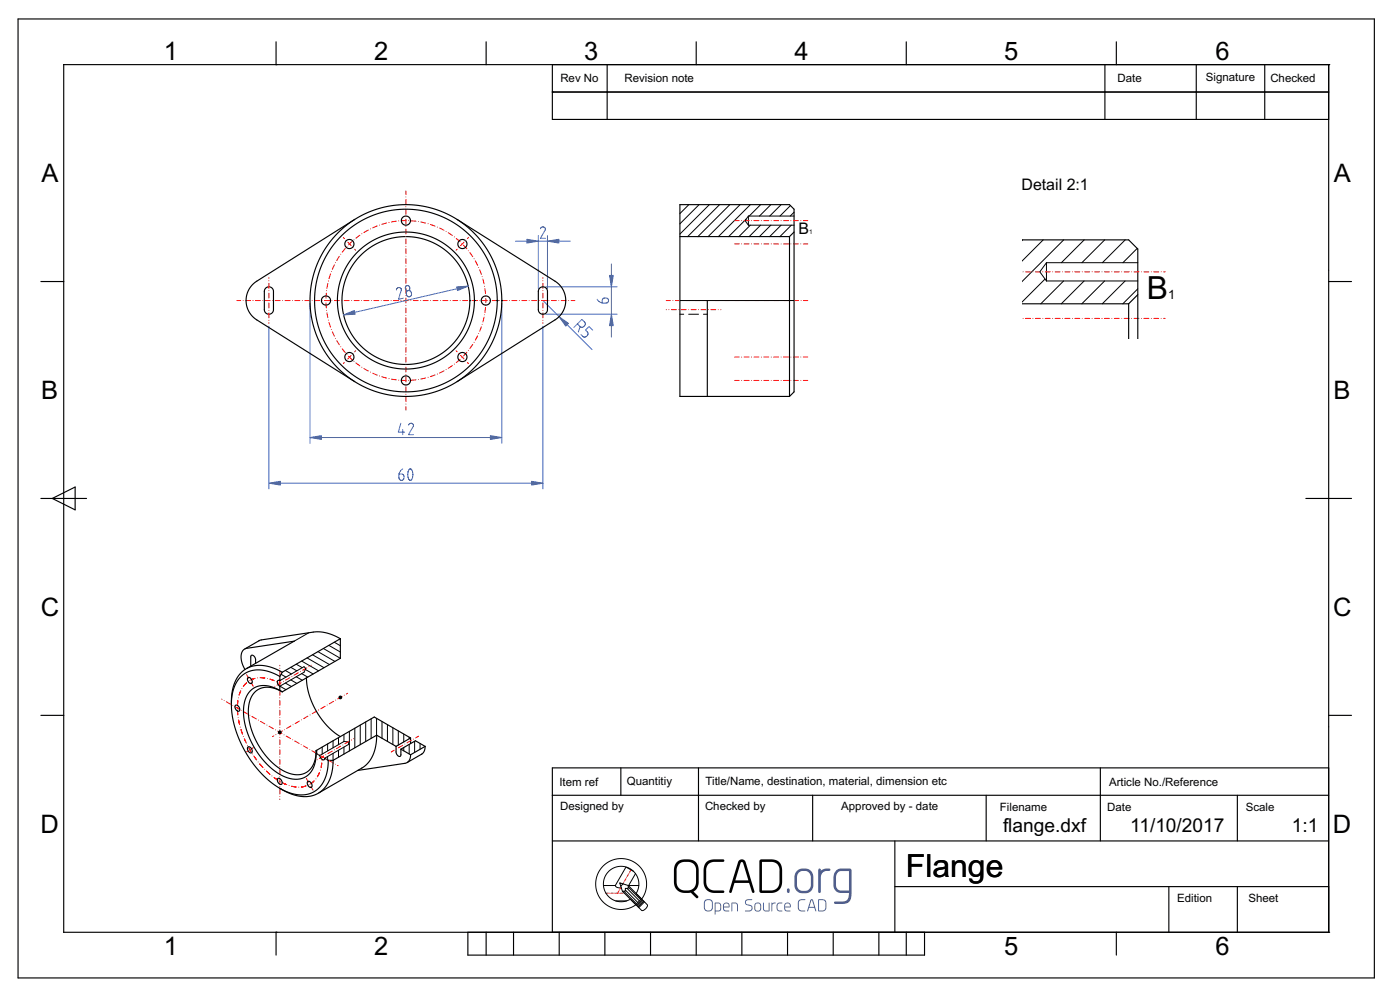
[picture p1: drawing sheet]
<svg xmlns="http://www.w3.org/2000/svg" width="420mm" height="297mm" viewBox="0 0 420 297" stroke-linecap="round" stroke-linejoin="round" font-family="sans-serif">
<g fill="none" stroke="#f00" stroke-width=".3">
<path d="M103 71.3l.3 .3M103.9 72.1h.1M104.4 72.7l1 1M105.9 74.2v.1M106.4 74.8l.3 .3M103.3 108.8l-.3 .3M103.9 108.2h.1M105.4 106.6l-1 1.1M105.9 106.1h.1M106.7 105.2l-.3 .4M136.9 105.2l.3 .4M137.7 106.1h.1"/>
<path d="M138.2 106.6l1.1 1.1M139.8 108.2h.1M140.3 108.8l.3 .3"/>
</g>
<path d="M93 131.3h57.6" fill="none" stroke="#486cc0" stroke-width=".3"/>
<path d="M93 131.3l3.5-.6v1.1z" fill="#486cc0"/>
<path d="M93 131.3l3.5-.6v1.1z" fill="#486cc0" stroke="#486cc0" stroke-width=".3"/>
<path d="M147.2 130.7l3.4 .6-3.4 .5z" fill="#486cc0"/>
<path d="M147.2 130.7l3.4 .6-3.4 .5z" fill="#486cc0" stroke="#486cc0" stroke-width=".3"/>
<path d="M93 91v42M150.6 91v42M120.3 127l-.8 2.7h1.9M120.9 128.9v1.5M122.6 127.6l.3-.5 .5-.1 .5 .2 .2 .5-1.5 2.7h1.5M80.7 145h82.2" fill="none" stroke="#486cc0" stroke-width=".3"/>
<path d="M80.7 145l3.4-.6v1.1z" fill="#486cc0"/>
<path d="M80.7 145l3.4-.6v1.1z" fill="#486cc0" stroke="#486cc0" stroke-width=".3"/>
<path d="M159.5 144.4l3.4 .6-3.4 .5z" fill="#486cc0"/>
<path d="M159.5 144.4l3.4 .6-3.4 .5z" fill="#486cc0" stroke="#486cc0" stroke-width=".3"/>
<path d="M154.7 72.4h16.5M80.7 97.9v48.8M162.9 97.9v48.8M120.9 140.7a2.28 2.28 0 0 0-1.2 2v.8l.3 .4 .6 .2 .5-.3 .1-.4-.1-.9-.5-.3h-.8M122.8 140.9h.1M122.9 140.8l.6 .1a2.16 2.16 0 0 1-.4 3.2l-.3-.1a2.96 2.96 0 0 1 .1-3.2z" fill="none" stroke="#486cc0" stroke-width=".3"/>
<path d="M158.1 71.8l3.5 .6-3.5 .5z" fill="#486cc0"/>
<path d="M158.1 71.8l3.5 .6-3.5 .5z" fill="#486cc0" stroke="#486cc0" stroke-width=".3"/>
<path d="M164.3 72.4l3.4-.6v1.1z" fill="#486cc0"/>
<path d="M164.3 72.4l3.4-.6v1.1z" fill="#486cc0" stroke="#486cc0" stroke-width=".3"/>
<path d="M161.6 70.6v16M162.2 68.6l.3-.4 .5-.1 .5 .2 .2 .5-1.5 2.7h1.5M164.3 70.6v16M183.5 79.2v21.9" fill="none" stroke="#486cc0" stroke-width=".3"/>
<path d="M182.9 82.6h1.2l-.6 3.5z" fill="#486cc0"/>
<path d="M182.9 82.6h1.2l-.6 3.5z" fill="#486cc0" stroke="#486cc0" stroke-width=".3"/>
<path d="M183.5 94.3l.6 3.4h-1.2z" fill="#486cc0"/>
<path d="M183.5 94.3l.6 3.4h-1.2z" fill="#486cc0" stroke="#486cc0" stroke-width=".3"/>
<path d="M162.9 90.2l14.8 14.7M163.8 86.1h21.4M163.8 94.3h21.4M179.2 89.8a2.28 2.28 0 0 0 2 1.1h.8l.5-.2 .1-.6-.2-.5-.9-.2-.5 .2-.3 .4v.9" fill="none" stroke="#486cc0" stroke-width=".3"/>
<path d="M167.8 95l2.8 2-.8 .8z" fill="#486cc0"/>
<path d="M167.8 95l2.8 2-.8 .8z" fill="#486cc0" stroke="#486cc0" stroke-width=".3"/>
<path d="M140.5 85.9l-37.4 8.6M173.3 97.2l.8 .8M174.1 98l.8 .1 .8-.8-.2-.6-.9-.9-2.4 2.4M174.1 98l-.5 1.6M177.9 99.1l-1.1-1.1-1.1 1.1 .7 .8-.1 .8-.9 .5-1-.8" fill="none" stroke="#486cc0" stroke-width=".3"/>
<g fill="none" stroke="#000" stroke-width=".34">
<path d="M106.5 65.8l-29.9 18.9-1.2 1.1-.8 1.3-.6 1.5-.2 1.6 .2 1.6 .6 1.4 .8 1.4 1.2 1.1 29.9 18.8M137.2 65.8l29.8 18.9 1.2 1.1 .9 1.3 .5 1.5 .2 1.6-.2 1.5-.5 1.5-.9 1.4-1.2 1.1-29.8 18.8M204 61.4h32.9l1.4 1.4v54.8l-1.4 1.3h-32.9zM204 71h32.9M236.9 71v47.9M238.3 69.6l-1.4 1.4M79.7 86.5l.7-.4h.7l.6 .4 .4 .7v5.9l-.4 .8-.8 .4-1-.3-.6-.9v-5.7zM141 90.2h.1M142.4 90.2h.1M149.2 90.2h.1M150.6 90.2h.1M162 86.5l.6-.4h.7l.7 .4 .3 .7v5.9l-.4 .8-.8 .4-1-.3-.5-.9v-5.7z"/>
<path d="M212.3 90.2v28.7"/>
<circle cx="104.9" cy="73.2" r="1.37"/>
<circle cx="121.8" cy="66.2" r="1.37"/>
<circle cx="138.8" cy="73.2" r="1.37"/>
<circle cx="97.8" cy="90.2" r="1.37"/>
<circle cx="121.8" cy="90.2" r="19.2"/>
<circle cx="121.8" cy="90.2" r="20.6"/>
<circle cx="121.8" cy="90.2" r="27.4"/>
<circle cx="121.8" cy="90.2" r="28.8"/>
<circle cx="145.8" cy="90.2" r="1.37"/>
<circle cx="104.9" cy="107.1" r="1.37"/>
<circle cx="121.8" cy="114.2" r="1.37"/>
<circle cx="138.8" cy="107.1" r="1.37"/>
</g>
<g fill="none" stroke="#f00" stroke-width=".3">
<path d="M121.8 57.3v1.1M121.8 59.1h.1M121.8 59.8v1.5M100.4 79.5l-.7 1.3M100.7 78.8h.1M101.8 76.9l-.7 1.3M102.3 76.3h.1M103.6 74.5l-.9 1.2M104.1 74h.1M105.7 72.4l-1.1 1.1M106.2 71.9h.1M108 70.6l-1.2 .9"/>
<path d="M108.6 70.2h.1M110.5 69l-1.3 .8M111.2 68.7h.1M113.2 67.8l-1.4 .6M113.9 67.5h.1M116 66.9l-1.4 .4M116.8 66.7h-.1M118.9 66.4l-1.4 .2M119.7 66.3h.1M121.8 62.1h.1M121.8 62.8v1.5M121.8 65h.1"/>
<path d="M121.8 65.8v1.4M121.8 68h.1M121.8 68.7v1.5M121.8 70.9h.1M121.8 71.7v1.5M121.8 73.9h.1M121.8 74.6v1.5M121.8 76.8v.1M121.8 77.6v1.5M121.8 79.8h.1M121.9 66.2h-1.5M122.6 66.2h.1"/>
<path d="M123.4 66.2l1.4 .2M125.6 66.5h.1M126.3 66.6l1.4 .3M128.5 67.1h.1M129.2 67.3l1.4 .5M131.2 68.1h.1M131.9 68.4l1.3 .7M133.9 69.5h.1M134.5 69.8l1.3 .9M136.3 71.1h.1M136.9 71.6l1.2 .9M137.2 74.8l-.3 .3"/>
<path d="M137.7 74.2v.1M138.6 73h.1M139.1 73.6l1 1.1M139.3 72.7l-1.1 1M139.8 72.1h.1M140.6 75.2h.1M140.6 71.3l-.3 .3M141 75.8l.9 1.2M142.3 77.6v.1M142.6 78.3l.7 1.3M220.5 73.2h1.3M220.5 66.2h1.3"/>
<path d="M222.6 73.2h.1M222.6 66.2h.1M223.3 73.2h1.5M223.3 66.2h1.5M225.5 73.2h.1M225.5 66.2h.1M226.3 73.2h1.5M226.3 66.2h1.5M228.5 73.2h.1M228.5 66.2h.1M229.2 73.2h1.5M229.2 66.2h1.5"/>
<path d="M231.5 73.2h.1M231.5 66.2h.1M232.2 73.2h1.5M232.2 66.2h1.5M234.4 73.2h.1M234.4 66.2h.1M235.2 73.2h1.4M235.2 66.2h1.4M237.4 73.2h.1M237.4 66.2h.1M238.1 73.2h1.5M238.1 66.2h1.5"/>
<path d="M240.3 73.2h.1M240.3 66.2h.1M241.1 73.2h1.3M241.1 66.2h1.3M71.1 90.2h1.1M73 90.2h.1M73.7 90.2h1.5M75.9 90.2h.1M76.7 90.2h1.5M78.9 90.2h.1M79.6 90.2h1.5M80.7 83.3v.2"/>
<path d="M80.7 84.2v.1M80.7 85v1.5M80.7 87.2h.1M80.7 88v1.4M80.7 90.2h.1M80.7 90.9v1.5M80.7 93.1h.1M80.7 93.9v1.5M80.7 96.1h.1M80.7 96.8v.2M81.8 90.2h.1M82.6 90.2h1.5"/>
<path d="M84.8 90.2h.1M85.6 90.2h1.4M87.8 90.2h.1M88.5 90.2h1.5M90.7 90.2h.1M91.5 90.2h1.5M93.7 90.2h.1M94.4 90.2h1.5M96.6 90.2h.1M97.4 90.2h1.5M97.8 90.2h.1M97.8 90.9l.1 1.5"/>
<path d="M97.9 88l-.1 1.4M98 93.1h.1M98 87.2h.1M98.1 93.9l.3 1.4M98.4 85l-.3 1.5M98.6 96h.1M98.6 84.3h.1M98.8 96.7l.4 1.5M99.2 82.2l-.4 1.4M99.5 98.8v.1M99.5 81.5h.1M99.6 90.2h.1"/>
<path d="M99.7 99.5l.7 1.4M100.4 90.2h1.4M102.6 90.2h.1M103.3 90.2h1.5M105.5 90.2h.1M106.3 90.2h1.5M108.5 90.2h.1M109.2 90.2h1.5M111.4 90.2h.1M112.2 90.2h1.5M114.4 90.2h.1M115.2 90.2h1.4"/>
<path d="M117.4 90.2h.1M118.1 90.2h1.5M120.3 90.2h.1M121.1 90.2h1.5M121.8 80.6v1.4M121.8 82.8h.1M121.8 83.5v1.5M121.8 85.7h.1M121.8 86.5v1.5M121.8 88.7h.1M121.8 89.4v1.5M121.8 91.6v.1"/>
<path d="M121.8 92.4v1.5M121.8 94.6h.1M121.8 95.4v1.4M121.8 97.6h.1M121.8 98.3v1.5M123.3 90.2h.1M124 90.2h1.5M126.3 90.2h.1M127 90.2h1.5M129.2 90.2h.1M130 90.2h1.4M132.2 90.2h.1"/>
<path d="M132.9 90.2h1.5M135.1 90.2h.1M135.9 90.2h1.5M138.1 90.2h.1M138.8 90.2h1.5M141.1 90.2h.1M141.8 90.2h1.5M143.7 80.3h.1M144 80.9l.5 1.4M144 90.2h.1M144.5 98l-.5 1.4M144.7 83h.1"/>
<path d="M144.7 97.3h.1M144.8 90.2h1.4M144.9 83.7l.4 1.5M145.3 95.2l-.4 1.4M145.4 85.9h.1M145.4 94.4v.1M145.5 86.6l.2 1.5M145.7 92.2l-.2 1.5M145.8 88.8h.1M145.8 91.5h.1M145.8 89.6v1.2M147 90.2h.1"/>
<path d="M147.7 90.2h1.5M149.9 90.2h.1M150.7 90.2h1.5M152.9 90.2h.1M153.6 90.2h1.5M155.9 90.2h.1M156.6 90.2h1.5M158.8 90.2h.1M159.6 90.2h1.4M161.8 90.2h.1M162.5 90.2h1.5M162.9 83.3v.2"/>
<path d="M162.9 84.2v.1M162.9 85v1.5M162.9 87.2h.1M162.9 88v1.4M162.9 90.2h.1M162.9 90.9v1.5M162.9 93.1h.1M162.9 93.9v1.5M162.9 96.1h.1M162.9 96.8v.2M164.7 90.2h.1M165.5 90.2h1.5"/>
<path d="M167.7 90.2h.1M168.4 90.2h1.5M170.7 90.2h.1M171.4 90.2h1.1M199.9 90.2h1.3M199.9 92.9h.1M200.8 92.9h.1M201.5 92.9h1.5M201.9 90.2h.1M202.7 90.2h1.5M203.7 92.9h.1M204.5 92.9h1.4"/>
<path d="M204.9 90.2h.1M205.6 90.2h1.5M206.7 92.9h.1M207.4 92.9h1.5M207.9 90.2h.1M208.6 90.2h1.5M209.6 92.9h.1M210.4 92.9h1.5M210.8 90.2h.1M211.6 90.2h1.4M212.6 92.9h.1M213.3 92.9h1.5"/>
<path d="M213.8 90.2h.1M214.5 90.2h1.5M215.6 92.9h.1M216.3 92.9h.1M216.7 90.2h.1M217.5 90.2h1.5M219.7 90.2h.1M220.4 90.2h1.5M222.7 90.2h.1M223.4 90.2h1.5M225.6 90.2h.1M226.4 90.2h1.4"/>
<path d="M228.6 90.2h.1M229.3 90.2h1.5M231.5 90.2h.1M232.3 90.2h1.5M234.5 90.2h.1M235.2 90.2h1.5M237.5 90.2h.1M238.2 90.2h1.5M240.4 90.2h.1M241.2 90.2h1.2M100.7 101.5h.1M101.1 102.2l.7 1.2"/>
<path d="M102.3 104v.1M102.7 104.6l.9 1.2M104.1 106.3v.1M104.6 106.9l1.1 1M106.2 108.4h.1M106.8 108.9l1.2 .9M108.6 110.2h.1M109.2 110.6l1.3 .7M111.2 111.7h.1M111.8 112l1.4 .6M113.9 112.8h.1M114.6 113l1.4 .4"/>
<path d="M116.7 113.6h.1M117.5 113.8l1.4 .2M119.7 114.1h.1M120.4 114.1h1.5M121.8 100.5h.1M121.8 101.3v1.5M121.8 103.5h.1M121.8 104.2v1.5M121.8 106.4v.1M121.8 107.2v1.5M121.8 109.4h.1M121.8 110.1v1.5"/>
<path d="M121.8 112.4h.1M121.8 113.1v1.5M121.8 115.3h.1M121.8 116.1v1.4M121.8 118.3h.1M121.8 119v1.5M122.6 114.1h.1M124.8 114l-1.4 .1M125.6 113.9h.1M127.7 113.4l-1.4 .3M128.5 113.2h.1M130.6 112.5l-1.4 .5"/>
<path d="M131.3 112.2h-.1M133.2 111.3l-1.3 .6M133.9 110.9h.1M135.8 109.7l-1.3 .8M136.4 109.2l-.1 .1M138.1 107.8l-1.2 1M138.6 107.3h.1M140.1 105.7l-1 1.1M140.6 105.1h.1M141.9 103.3l-.9 1.2M142.3 102.7h.1M143.3 100.8l-.7 1.3"/>
<path d="M143.7 100.1h.1M220.5 107.1h1.3M220.5 114.2h1.3M222.6 107.1h.1M222.6 114.2h.1M223.3 107.1h1.5M223.3 114.2h1.5M225.5 107.1h.1M225.5 114.2h.1M226.3 107.1h1.5M226.3 114.2h1.5M228.5 107.1h.1"/>
<path d="M228.5 114.2h.1M229.2 107.1h1.5M229.2 114.2h1.5M231.5 107.1h.1M231.5 114.2h.1M232.2 107.1h1.5M232.2 114.2h1.5M234.4 107.1h.1M234.4 114.2h.1M235.2 107.1h1.4M235.2 114.2h1.4M237.4 107.1h.1"/>
<path d="M237.4 114.2h.1M238.1 107.1h1.5M238.1 114.2h1.5M240.3 107.1h.1M240.3 114.2h.1M241.1 107.1h1.3M241.1 114.2h1.3M121.8 121.2v.1M121.8 122v1.1"/>
</g>
<g fill="none" stroke="#000" stroke-width=".3">
<path d="M206.7 61.4l-2.7 2.7M209.8 61.4l-5.8 5.8M212.9 61.4l-8.9 8.8M216 61.4l-9.6 9.6M219 61.4l-9.6 9.6M222.1 61.4l-9.6 9.6M224 65.7l-5.3 5.3M224.6 67.6h13.7M224.6 64.8l-1 1.4 1 1.4M224.6 64.8v2.8M224.6 64.8h13.7M225.2 67.6l-3.4 3.4"/>
<path d="M225.2 61.4l-9.6 9.6M228.3 67.6l-3.5 3.4M228.3 61.4l-3.5 3.4M231.3 67.6l-3.4 3.4M231.3 61.4l-3.4 3.4M234.4 67.6l-3.4 3.4M234.4 61.4l-3.4 3.4M237.2 61.7l-3.1 3.1M237.5 67.6l-3.4 3.4M238.3 63.7l-1.1 1.1M204 94.3h1.2M204 90.2h34.3"/>
<path d="M206.7 94.3h2.9M211.1 94.3h1.2"/>
</g>
<path d="M103.1 94.5l3.2-1.3 .3 1.1z" fill="#486cc0"/>
<path d="M103.1 94.5l3.2-1.3 .3 1.1z" fill="#486cc0" stroke="#486cc0" stroke-width=".3"/>
<path d="M137 86.1l3.5-.2-3.2 1.3z" fill="#486cc0"/>
<path d="M137 86.1l3.5-.2-3.2 1.3z" fill="#486cc0" stroke="#486cc0" stroke-width=".3"/>
<g fill="none" stroke="#486cc0" stroke-width=".3">
<path d="M119 87l.2-.5 .5-.2 .5 .1 .3 .4-.9 3 1.5-.3"/>
<circle cx="122.3" cy="86.5" r=".73"/>
<circle cx="122.7" cy="88.1" r=".9"/>
</g>
<g fill="#000">
<circle cx="82.9" cy="19.4" r=".17"/>
<circle cx="398.8" cy="19.4" r=".17"/>
<circle cx="165.8" cy="27.6" r=".17"/>
<circle cx="82.9" cy="279.7" r=".17"/>
<circle cx="398.8" cy="279.7" r=".17"/>
</g>
<g fill="none" stroke="#000" stroke-width=".34">
<path d="M5.4 5.7h407.1v287.7h-407.1zM19.1 19.4h379.7v61.6M82.9 12.5v6.9M145.9 12.5v6.9M165.8 19.4v16.4h233M182.2 19.4v16.4M208.9 12.5v6.9M272 12.5v6.9M331.6 19.4v16.4M335 12.5v6.9M359 19.4v16.4M379.6 19.4v16.4"/>
<path d="M165.8 27.6h233M12.3 84.5h6.8v195.2h379.7v-61.6M12.3 149.6h13.7M15.7 149.6l6.8-3.5v6.9zM12.3 214.6h6.8M82.9 279.7v6.9M145.9 279.7v6.9M154.1 279.7v6.9M167.8 279.7v6.9M181.5 279.7v6.9M195.2 279.7v6.9M208.9 279.7v6.9"/>
<path d="M222.6 279.7v6.9M236.3 279.7v6.9M250.1 279.7v6.9M263.8 279.7v6.9M272 279.7v6.9M277.5 279.7v6.9h-137.1M335 279.7v6.9"/>
</g>
<path d="M181.1 265.7h3.6M184.8 270.3h3.2M187.9 260.1l-3.2 5.6a1.57 1.57 0 0 0 1.8 .7M188.1 260.3l2 1.1M188.7 265.7h3M188.7 265.7h-.1M190.7 262.1l-2 3.6" fill="none" stroke="#000" stroke-width=".3"/>
<g fill="none" stroke="#c60000" stroke-width=".3">
<path d="M181.9 268h.7M182.9 268h.1M183.3 268h.7M184.4 268h.1M184.7 268h.8M185.7 267.4l-.4 .6M185.8 268h.1M185.9 267.1h.1M186.2 268h.7M186.4 266.2l-.3 .5M187.1 264.9l-.1 .3M187.3 268h.1"/>
<path d="M187.3 264.6h.1M187.9 263.6l-.4 .7M188 263.3h.1M188.6 262.4l-.4 .6M188.8 262.1h-.1M189.3 261.1l-.4 .7"/>
</g>
<g fill="#4d5b89">
<path d="M219.5 270.9l1.1-.1a.82 .82 0 0 1 .9 .9l-.2 1.8-.2-2.2-.4-.2h-.9v2.2l-.3 .1zM217.3 271.1l.7-.3a.9 .9 0 0 1 1 1l-.2 .5h-1.6a.73 .73 0 0 0 .7 .9l1 .1-1 .2a.94 .94 0 0 1-.9-1.3zM217.4 271.3l-.2 .7h1.5a.75 .75 0 0 0-.3-.9 .75 .75 0 0 0-1 .2zM214.5 270.9l1.2-.1 .4 .2 .3 .6v1a.81 .81 0 0 1-.8 .9h-.8v.8l-.3 .1zM214.8 271.1v2.1h1l.4-.5-.1-1.3-.4-.3zM211.8 270.3l-.3 .5v1.6l.6 .7 .9 .1 .5-.3 .2-1.8a.86 .86 0 0 0-1-1zM211.6 270.1l1.3-.3 .9 .5 .1 2.2-.5 .8-1.3 .1-.7-.5-.2-2z" fill-rule="evenodd"/>
<path d="M245.6 269.9l1.6-.1 .7 .6 .1 2.1-.6 .8h-1.9zM245.8 270.1v3.1h1.1l.6-.3 .2-.5v-1.3a.86 .86 0 0 0-.9-1zM243.3 269.9l.4-.1 .3 .3 .9 3.4-.5-1.1h-1.6l-.3 1h-.3zM239.8 270.1l.7-.3 1.2 .1-1 .2a.85 .85 0 0 0-1 1v1.3l.2 .5 .5 .3h1.2l.1 .2h-1.4l-.7-.5-.2-2zM243.5 270.1l-.6 2h1.4l-.6-1.9z" fill-rule="evenodd"/>
</g>
<path d="M203.2 258.6l1.4-.7h2.2l1.5 .4 .9 .9 .5 1.7v4.2l-.5 1.4-1.1 1 1.3 1.3a.4 .4 0 0 1 .1 .6 .4 .4 0 0 1-.6 0l-1.6-1.6-1.8 .1-1.2-.2-1-.5-.7-.9-.3-1.5v-3.9l.2-1.3zM228.7 258.6v8.6h2.9l1-.3 .9-.7 .4-1.2v-4l-.2-1.1-.5-.7-1-.5zM228.1 258l.4-.2 3.9 .1 1.1 .5 .8 .9 .4 1.6v4.3l-.5 1.4-1.1 .9-1.6 .4h-3l-.5-.3-.1-9.1zM221.8 258.2l1-.4 .9 .7 2.7 9a.38 .38 0 0 1-.2 .4 .38 .38 0 0 1-.5-.2l-.9-2.8h-4.4l-.8 2.8a.39 .39 0 0 1-.5 .2 .39 .39 0 0 1-.3-.5zM222.4 258.8l-1.7 5.4h3.9l-1.6-5.3-.3-.3zM212 258.6l1.7-.7 3.3-.1a.38 .38 0 0 1 .4 .4 .38 .38 0 0 1-.4 .4h-2.8l-1 .3-.9 .8-.4 1.4 .1 3.8 .5 1.4 1.4 .8 3.1 .1a.38 .38 0 0 1 .4 .3 .38 .38 0 0 1-.4 .4l-3.7-.2-1-.5-.8-.9-.3-1.5v-3.9l.2-1.3zM203.8 259.2l-.5 .8-.3 .9 .1 3.9 .2 1 .6 .8 .9 .5 1.8 .1 1-.3 .8-.7 .5-1.2v-4.1l-.3-1.1-.6-.7-1.2-.5-1.8 .1z" fill-rule="evenodd" fill="#000"/>
<path d="M236.3 266.7l.3-.2 .3 .2 .1 .8a.41 .41 0 0 1-.4 .4 .41 .41 0 0 1-.4-.4zM251.4 261.8l-.5 1.3v2.6l.2 .8 1 .7h2.7v-5.8h-2.5zM251 261.2l1.3-.6h2.8l.4 .4v8.1l-.5 1.3-1.1 .7-3.2 .1-.4-.2 .3-.5h2.5l.8-.3 .6-.7 .3-1.2v-.4l-3.2-.1-.7-.4-.5-.6-.3-1 .1-2.8 .2-1zM245.7 260.7h.5l.1 .6 1.1-.6 1.4-.1a.36 .36 0 0 1 .4 .3 .36 .36 0 0 1-.3 .4l-1.6 .2-.8 1-.2 5.1a.38 .38 0 0 1-.3 .3 .38 .38 0 0 1-.4-.3zM239.8 261.8l-.6 1.3 .2 3.2 1 .9 2-.1 .6-.5 .3-.8 .1-2.6-.3-.9-.5-.6-.7-.4-1.3 .1zM239.2 261.2l1.1-.5 1.7-.1 1 .4 .7 .8 .4 1.2v2.9l-.4 1.1-.8 .7-1 .3h-1.7l-.8-.5-.7-.7-.3-1v-2.9l.3-.8z" fill-rule="evenodd" fill="#4d5b89"/>
<path d="M186 264.9l2.6 .8 5.7 5.8-.5 1.1-.7 .5-.5 .1-5.8-5.8zM187 265.2l-.7 .7M187.2 267.4l3.8 3.8M187.7 267.1l3.7 3.7M188.2 266.6l3.7 3.7M188.5 266.1l3.8 3.8M188.6 265.7l-.1 .9-.8-.1v.9h-.9M192.5 269.7l-1.7 1.7M192.7 269.9l-1.7 1.7M193 270.1l-1.7 1.8M193.2 270.4l-1.7 1.7M193.4 270.6l-1.7 1.7" fill="none" stroke="#000" stroke-width=".3"/>
<g fill="none" stroke="#000" stroke-width=".34">
<path d="M165.8 230.4h233v49.3h-233zM165.8 238.6h233M186.3 230.4v8.2M209.6 230.4v21.9M243.9 238.6v13.7M296 238.6v13.7M330.2 230.4v21.9M371.3 238.6v13.7M165.8 252.3h233M268.6 252.3v27.4M268.6 266h130.2M350.8 266v13.7"/>
<path d="M371.3 266v13.7"/>
</g>
<path d="M226.7 271l1-.2 .6 .4 .1 1.5-.4 .7-1 .1-.5-.5-.1-1.4zM235.6 271.1l.7-.3a.9 .9 0 0 1 1 1l-.1 .5h-1.6a.73 .73 0 0 0 .7 .9l.9 .1-.9 .2a.94 .94 0 0 1-1-1.3zM233.3 271.1l.6-.3 .9 .1-.7 .2a.69 .69 0 0 0-.8 .8v.5a.71 .71 0 0 0 .8 .8l.7 .1-.7 .2a.93 .93 0 0 1-1-1.1zM231.5 270.8l.3 .2a.64 .64 0 0 1 1 0 .79 .79 0 0 0-1 .8l-.2 1.7zM235.8 271.3l-.2 .7h1.5a.75 .75 0 0 0-.4-.9 .75 .75 0 0 0-.9 .2zM223.8 270.1l.7-.3 1.3 .1-1.1 .2a.72 .72 0 0 0-.8 .8 .72 .72 0 0 0 1 .6l.7 .3 .2 .6a.96 .96 0 0 1-1.1 1.1l-1.1-.2 1.1-.1a.8 .8 0 0 0 .9-.9 .8 .8 0 0 0-1.1-.6l-.2-.1a.93 .93 0 0 1-.5-1.5zM229 270.8l.3 .1v1.9l.5 .4h.9v-2.2l.3-.1-.1 2.4-1.1 .2a.81 .81 0 0 1-.8-.9zM226.9 271.2l-.2 .5v1.2l.4 .3h.7l.4-.5-.1-1.3-.4-.3z" fill-rule="evenodd" fill="#4d5b89"/>
<g fill="none" stroke="#000" stroke-width=".3">
<path d="M306.9 72h.1M313.1 72l-6.2 6.2M314.1 78.8l-2 2.8 2 2.7M314.1 78.8v5.5M314.1 78.8h27.4M319.2 72l-12.3 12.3M325.4 72l-6.9 6.8M331.5 72l-6.8 6.8M337.7 72l-6.9 6.8M341.3 74.5l-4.3 4.3M313.6 83.7l-6.7 6.8M314.1 84.3h27.4"/>
<path d="M319.2 84.3l-6.8 6.9M325.4 84.3l-6.9 6.9M331.5 84.3l-6.8 6.9M337.7 84.3l-6.9 6.9M341.5 86.7l-4.5 4.5M88.9 199.3l1.8 1M90.5 198.3l5.1 3M92.2 197.4l5 2.9M92.7 189.9l-4.4 2.5M93.8 196.5l5.1 2.9M95.4 195.5l5.1 3M97.1 194.6l5 2.9"/>
<path d="M98.7 193.6l3.4 2M100.3 192.7l1.8 1M102 191.8l.1 .1M84 204l.2 .1M84 204.2l7.2-4.2 .6 .6-.6 1.1-7.2 4.2M84 205.9l1.8 1M84.4 202.3l1.4 .9M85.6 201.2l1.9 1M85.6 204.9l1.9 1.1M87.3 200.2l1.8 1.1M87.3 204l1.8 1M88.9 203.1l1.8 1"/>
<path d="M90.5 202.1l1.9 1.1M91.6 200.9l2.4 1.3M104.9 219.4v5.9M106.5 218.5v5.9M108.1 217.6v5.8M109.7 216.6v5.9M111.4 215.7v5.8M113 215.5v5.1M114.6 216.5v5M116.3 217.4v5M117.9 218.4v5M119.5 219.3v4.3"/>
<path d="M95.1 225.1v1M96.7 224.2v2M98.3 223.2v2.1M98.3 227v1M100 222.3v2.1M100 226v2.1M101.6 221.3v2.1M101.6 225.1v2.1M103.2 220.4v2.1M103.2 224.2v2.1M103.2 222.5l1.3 .1 .2 .7-7.3 4.2M103.2 222.5l-7.2 4.2"/>
<path d="M121.2 220.2v2.4M121.2 224.3v1M122.8 221.2v.5M122.8 223.3v2.9M124.4 222.4v3.4M126.1 223.1v1.7M181 259.8l2.4-1.6 2.7-.6 2.8 .4 2.5 1.4 1.8 2.3 .8 2.7-.2 2.8-1.2 2.6-1.7-1.7 .6-1.4 .2-1.6-.2-1.5-.7-1.4-1-1-1.2-.8-1.4-.4h-1.4l-2.3 .8-1.7 1.8-.7 2.4 .4 2.4 1.1 1.6 1.7 1.1 1.2 .4 1.2 .1 1.3-.3 1.2-.5 1.7 1.7-2.3 1.1-2.5 .3-2.5-.5-2.2-1.4-1-1.1-.9-1.3-.5-1.5-.2-1.6 .1-1.5 .4-1.5 .7-1.5z"/>
</g>
<g fill="none" stroke="#000" stroke-width=".34">
<path d="M19.1 19.4v65.1M306.9 72h31.8l2.8 2.7v27M306.9 91.2h31.8M338.7 91.2v10.5M341.5 88.4l-2.8 2.8M398.8 81v137.1M398.8 84.5h6.8M391.9 149.6h13.7M76.7 199l-.2-1.7-.5-.6-.5-.1-.2 .4v2.9M77.9 192.2l-4.4 2.5M102.1 191.6a12.9 12.9 0 0 0-8.1-1.9l-15.6 2.3-.7 .3M102.1 191.6v5.9l-17.4 10.1"/>
<path d="M102.1 191.6l-17.4 10.1M70.7 211.6h.5l.5 .5 .3 .8-.2 .5-.5-.1-.5-.4-.3-.7zM74.1 200.6l14.2-8.2-14.9 2.3-.8 .9-.3 1.6 .4 1.9 .8 1.8M74.4 203.3h.5l.6 .5 .2 .8-.2 .5-.5-.1-.5-.5-.2-.6zM84 207.2a7.2 7.2 0 0 0-8.6-.2 10.5 10.5 0 0 0-1.9 10l1.4 4.5 2.4 4.3 2.8 3.4 3.3 2.8a7.7 7.7 0 0 0 8.8 .7 8.1 8.1 0 0 0 2.7-6.7M84 203a10 10 0 0 0-10.8-.7 11.5 11.5 0 0 0-3.7 10.7 32 32 0 0 0 15.5 24.1 9 9 0 0 0 10.7-.6 11.5 11.5 0 0 0 2.8-8.4M84 203v1.2h-.5l-.3 .4 .3 .8 .5 .5M84 205.9v1.3M84 207.2l.7 .4M84.7 201.7a10.7 10.7 0 0 0-11.1-.9 11.1 11.1 0 0 0-4.2 10M84.7 207.6l-.7-.4a5.9 5.9 0 0 0-8.3 1.4 14 14 0 0 0 .5 12.4l1.9 3.4 2.3 3 2.6 2.5 2.4 1.6a5.9 5.9 0 0 0 8.3-1.5 9.1 9.1 0 0 0 1.2-4.8M84.7 201.7l-.7 1.3"/>
<path d="M92 203.4l.2 2.4 .5 2.5 1 2.6 1.2 2.5 1.6 2.4 1.8 2.1 1.9 1.7 1.9 1.4M398.8 214.6h6.8M74.4 224.1h.5l.6 .5 .2 .8-.2 .5-.5-.1-.5-.5-.2-.6zM83.4 233.6h.5l.5 .5 .3 .7-.2 .5h-.5l-.5-.5-.3-.7zM84 236.5l.7 .4M92.3 234.5h.5l.6 .5 .3 .7-.2 .5h-.5l-.5-.5-.3-.7zM94.9 226l1.1 .7 .2 .7 .5 .5 .5 .1 .3-.5 1 .6M94.9 225.2v.8M98.5 228.1h1.5M100 228.1a10.7 10.7 0 0 1-4.8 10.1 11.3 11.3 0 0 1-11.2-1.7M113 220.6a10.9 10.9 0 0 1-4.4 9.9l-12.9 7.4M113 220.6l5.9 3.3"/>
<path d="M113 220.6l-13 7.5M118.9 223.9v2.1l.4 .6 .5 .4 .5-.3v-1.9M120.3 224.8l2.9 1.7M123.2 226.5l-.4 1.6-1.1 .9-14.3 2.2M123.2 221.4v1.7M123.2 221.4l-4.3 2.5M123.2 221.4l-10.9-6.3-17.4 10.1M126.6 226.3l-4.4 2.5M127.6 223.9l-.3 1.5-.8 .9M127.6 223.9l-2.9-1.6-4.4 2.5M127.6 223.9l-4.4 2.6M140.4 279.7v6.9"/>
</g>
<g fill="none" stroke="#f00" stroke-width=".3">
<path d="M307 95.5h.1M307 81.6h.1M307.8 95.5h1.5M307.8 81.6h1.5M310 95.5h.1M310 81.6h.1M310.7 95.5h1.5M310.7 81.6h1.5M313 95.5h.1M313 81.6h.1M313.7 95.5h1.5M313.7 81.6h1.5"/>
<path d="M315.9 95.5h.1M315.9 81.6h.1M316.7 95.5h1.4M316.7 81.6h1.4M318.9 95.5h.1M318.9 81.6h.1M319.6 95.5h1.5M319.6 81.6h1.5M321.8 95.5h.1M321.8 81.6h.1M322.6 95.5h1.5M322.6 81.6h1.5"/>
<path d="M324.8 95.5h.1M324.8 81.6h.1M325.5 95.5h1.5M325.5 81.6h1.5M327.8 95.5h.1M327.8 81.6h.1M328.5 95.5h1.5M328.5 81.6h1.5M330.7 95.5h.1M330.7 81.6h.1M331.5 95.5h1.4M331.5 81.6h1.4"/>
<path d="M333.7 95.5h.1M333.7 81.6h.1M334.4 95.5h1.5M334.4 81.6h1.5M336.6 95.5h.1M336.6 81.6h.1M337.4 95.5h1.5M337.4 81.6h1.5M339.6 95.5h.1M339.6 81.6h.1M340.3 95.5h1.5M340.3 81.6h1.5"/>
<path d="M342.6 95.5h.1M342.6 81.6h.1M343.3 95.5h1.5M343.3 81.6h1.5M345.5 95.5h.1M345.5 81.6h.1M346.3 95.5h1.4M346.3 81.6h1.4M348.5 95.5h.1M348.5 81.6h.1M349.2 95.5h.5M349.2 81.6h.5"/>
<path d="M84 199.6v.2M93.4 199.6h.1M66.5 209.7l.1 .1M67.3 210.2h.1M67.9 210.6l1.3 .7M69.8 211.7h.1M70.5 212l1.3 .8M71.3 212.3h.1M71.3 213l.1 1.3M71.3 213.1l.1 1.4M71.4 210.3l-.1 1.3M71.4 210.1l-.1 1.2"/>
<path d="M71.5 215.2v.1M71.6 209.4h.1M71.6 216l.3 1.4M71.6 216.2l.3 1.2M72.1 218.1v.1M72.2 207.3l-.4 1.2M72.3 207.3l-.6 1.4M72.3 218.9l.5 1.3M72.3 219l.5 1.3M72.4 213.1h.1M72.6 206.6h.1M73.1 213.5l1.2 .7"/>
<path d="M73.1 205.9l.9-1-1 1.1M74 202.4l.6 1.1M74.6 204.4h.1M75 214.6h.1M75 204.2h.1M75.4 204.8l.6 1.1M75.6 215l1.3 .7M76.4 203.6l-1 .3M76.6 203.5l-1.4 .5M77.3 203.4h.1M77.5 216.1h.1M78.1 203.3l1.4 .1"/>
<path d="M78.2 216.4l1.3 .8M78.3 203.3l1.1 .1M80.1 217.5h.1M80.2 203.6h.1M80.8 217.9l1.2 .7M81 203.7l1.1 .4M81.2 203.8l1.2 .5M81.8 206.3h.1M82.5 205.9h.1M82.7 219h.1M83 204.6h.1M83.3 219.4l1.3 .7"/>
<path d="M83.7 204.9l.3 .2M84 200.5h.1M84 201.3v1.4M84 203.5h.1M84 204.2v1.5M84 206.4h.1M84 207.2v1.4M84 209.4h.1M84 210.1v1.5M84 212.3v.1M84 213.1v1.5M84 215.3h.1"/>
<path d="M84 216v1.5M84 218.3h.1M84 219v1.5M84.4 204.8l-1.3 .8M84.7 219.3l-1.3 .8M85.1 204.4h-.1M85.4 218.9h.1M87 203.3l-1.3 .8M87.3 217.8l-1.3 .8M87.6 203h.1M87.9 217.5h.1M89.5 201.9l-1.3 .7"/>
<path d="M89.9 216.4l-1.3 .7M90.2 201.5h.1M90.5 216h.1M92.1 200.4l-1.3 .7M92.4 214.9l-1.3 .7M92.7 200h.1M93.1 214.5h.1M95 213.4l-1.3 .7M95.6 213h.1M97.5 211.9l-1.2 .8M98.2 211.5h.1M100.1 210.4l-1.3 .8"/>
<path d="M100.8 210.1h-.1M102.7 209l-1.3 .7M103.3 208.6h.1M104.3 208l-.3 .2M73 220.9v.1M73.3 221.6l.6 1.4M73.4 221.8l.4 .8M74.3 223.6h.1M74.4 225.4l-.4 .2M74.6 224.3l.8 1.3M74.8 224.6l.4 .7M75 225h.1"/>
<path d="M75.7 226.2h.1M76 224.4l-.4 .2M76.2 226.8l.8 1.2M76.4 227.2l.5 .7M77.5 228.6h.1M78.8 230.2l-.9-1 1 1.1M79.4 230.8h.1M80.9 232.2l-1-.8 1.1 .9M81.6 232.8h.1M82.2 220.8l-.4 .2M82.2 233.3l1.2 .8M82.4 233.4l1 .7"/>
<path d="M82.8 220.4h.1M84 221.2h.1M84 222v1.4M84 224.2h.1M84 224.9v1.5M84 227.1v.1M84 227.9v1.5M84 230.1h.1M84 230.8v1.5M84 233.1h.1M84 233.8v1.5M84 236h.1"/>
<path d="M84 236.8v1.4M84 239h.1M84 239.7v.2M84.1 234.5h.1M84.7 234.8l1.1 .5M84.9 234.9l1.2 .5M85.3 220.5h.1M85.9 220.9l1.3 .7M86.8 235.7h.1M87.5 235.9l1.4 .2M87.7 235.9l1.1 .2M87.8 221.9v.1"/>
<path d="M88.5 222.3l1.3 .8M89.7 236.2h.1M90.4 223.4h.1M90.5 236.1l1.3-.3-1.4 .3M91 223.8l1.3 .7M92 233.6l.6 1.1M92.5 235.5h.1M92.9 235.3h.1M93 224.9h.1M93.3 236l.6 1.1M93.6 225.3l1.3 .7M94.2 234.4l-.8 .6"/>
<path d="M94.3 234.3l-1.1 .9M94.6 228.3h-.1M94.8 233.7h.1M95.2 227.9v.1M95.5 226.4h.1M95.8 231.9l-.5 1M95.9 231.8l-.7 1.3M96.1 231.1h.1M96.2 226.7l1.3 .8M96.6 229.2l-.3 1.1M96.6 228.9l-.2 1.2M96.7 228.1v.1"/>
<path d="M96.7 227.1v.3M97.1 226.8l-1.3 .8M97.8 226.5h.1M98.1 227.8h.1M98.7 228.2l1.3 .7M99.7 225.4l-1.3 .7M100.3 225h.1M100.7 229.3h.1M101.3 229.7l.2 .1M102.3 223.9l-1.3 .7M102.9 223.5h.1M104.8 222.4l-1.3 .7"/>
<path d="M105.5 222h.1M106.1 221.6v.1M118.3 225.1l-.9 .5M118.9 224.7h.1M120.9 223.6l-1.3 .8M121.5 223.3h.1M123.4 222.1l-1.3 .8M124.1 221.8h.1M125.6 220.9l-.9 .5"/>
</g>
<g fill="#000" stroke="#000" stroke-width=".34">
<circle cx="84" cy="219.7" r=".4"/>
<circle cx="102.1" cy="209.3" r=".4"/>
</g>
<g font-size="9.6">
<text x="344.2" y="89.8">B</text>
<text x="271.9" y="263.3">Flange</text>
</g>
<g font-size="7.7">
<text x="175.3" y="18">3</text>
<text x="301.4" y="18">5</text>
<text x="364.8" y="18">6</text>
<text x="49.1" y="18">1</text>
<text x="112.3" y="18">2</text>
<text x="238.5" y="18">4</text>
<text x="12.5" y="54.7">A</text>
<text x="400.3" y="54.7">A</text>
<text x="12.4" y="119.8">B</text>
<text x="400.2" y="119.8">B</text>
<text x="12.2" y="184.8">C</text>
<text x="400.1" y="184.8">C</text>
<text x="12.2" y="249.9">D</text>
<text x="400" y="249.9">D</text>
<text x="49.1" y="286.6">1</text>
<text x="112.3" y="286.6">2</text>
<text x="301.4" y="286.5">5</text>
<text x="364.8" y="286.5">6</text>
</g>
<g font-size="5.7">
<text x="301" y="249.6">flange.dxf</text>
<text x="339.2" y="249.6">11/10/2017</text>
<text x="387.7" y="249.6">1:1</text>
</g>
<g font-size="4.8">
<text x="306.6" y="57.1">Detail 2:1</text>
<text x="239.7" y="70.3">B</text>
</g>
<text font-size="3.8" x="350.6" y="89.8">1</text>
<g font-size="3.4">
<text x="168.2" y="24.7">Rev No</text>
<text x="187.4" y="24.7">Revision note</text>
<text x="335.4" y="24.7">Date</text>
<text x="361.9" y="24.4">Signature</text>
<text x="381.3" y="24.7">Checked</text>
<text x="167.9" y="235.7">Item ref</text>
<text x="188.1" y="235.4">Quantitiy</text>
<text x="211.8" y="235.5">Title/Name, destination, material, dimension etc</text>
<text x="332.9" y="235.7">Article No./Reference</text>
<text x="168.1" y="242.9">Designed by</text>
<text x="211.6" y="242.9">Checked by</text>
<text x="252.5" y="242.9">Approved by - date</text>
<text x="300.1" y="243.3">Filename</text>
<text x="332.3" y="243.3">Date</text>
<text x="373.8" y="243.3">Scale</text>
<text x="353.3" y="270.7">Edition</text>
<text x="374.7" y="270.7">Sheet</text>
</g>
<text font-size="1.9" x="242.9" y="70.3">1</text>
</svg>
